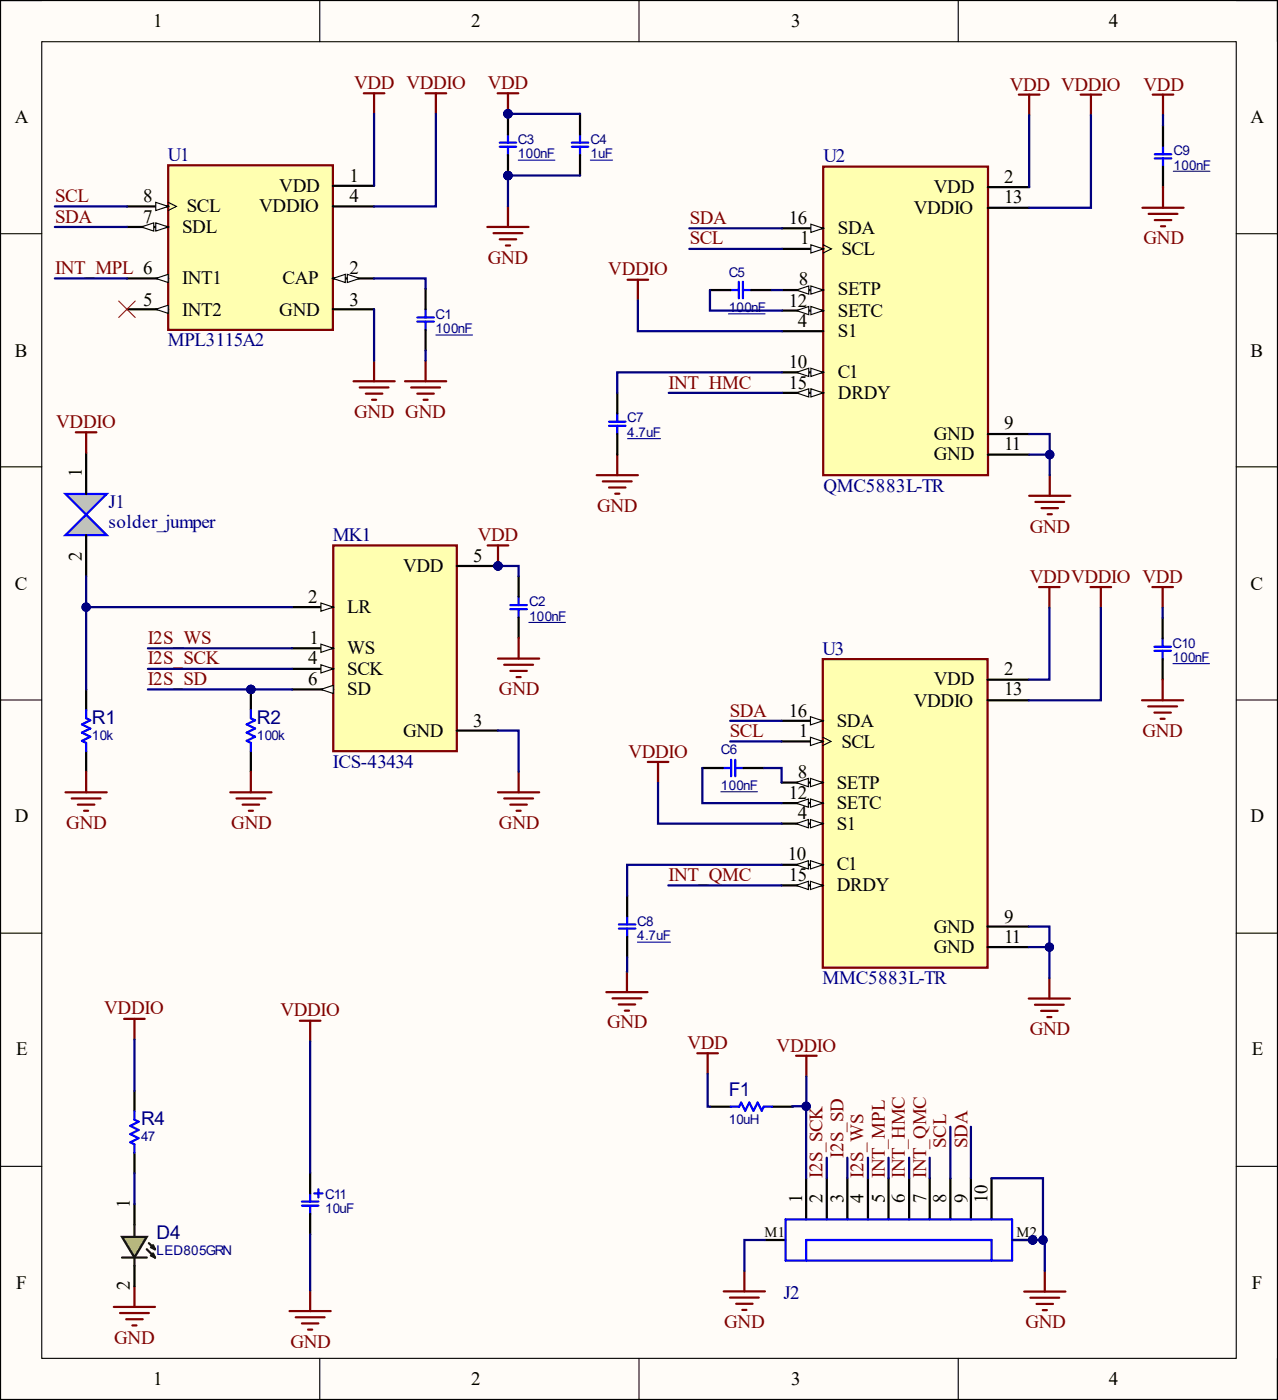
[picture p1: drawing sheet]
<svg xmlns="http://www.w3.org/2000/svg" width="194mm" height="212mm" viewBox="0 0 194 212" stroke-linecap="round" stroke-linejoin="round" font-family="sans-serif">
<path d="M.1 .1h193.6v212.2h-193.6z" fill-rule="evenodd" fill="#fffcf8"/>
<path d="M.1 .1h193.6v212.2h-193.6z" fill="none" stroke="#000" stroke-width=".17"/>
<path d="M6.3 6.3h181.2v199.8h-181.2z" fill-rule="evenodd" fill="#fffcf8"/>
<g fill="none" stroke="#000" stroke-width=".17">
<path d="M.1 .1h6.2M6.3 6.3h181.2v199.8h-181.2zM48.5 .1v6.2M96.9 .1v6.2M145.3 .1v6.2M187.5 .1h6.2v6.2M.1 35.5h6.2M187.5 35.5h6.2M.1 70.8h6.2M187.5 70.8h6.2M.1 106.2h6.2M187.5 106.2h6.2"/>
<path d="M.1 141.6h6.2M187.5 141.6h6.2M.1 177h6.2M187.5 177h6.2M48.5 206.1v6.2M96.9 206.1v6.2M145.3 206.1v6.2M193.7 206.1v6.2"/>
</g>
<path d="M25.5 25.1h25v25h-25z" fill-rule="evenodd" fill="#ffffb0"/>
<path d="M25.5 25.1h25v25h-25z" fill="none" stroke="#800000" stroke-width=".34"/>
<path d="M19.3 31.3h6.2" fill="none" stroke="#000" stroke-width=".34"/>
<path d="M23.6 30.7l1.9 .6-1.9 .6z" fill="#f8fcff" stroke="#000" stroke-width=".17"/>
<path d="M25.5 30.7l1.3 .6-1.3 .6" fill="none" stroke="#000" stroke-width=".17"/>
<path d="M19.3 34.4h6.2" fill="none" stroke="#000" stroke-width=".34"/>
<g fill="#f8fcff" stroke="#000" stroke-width=".17">
<path d="M23.6 33.8l1.9 .6-1.9 .7z"/>
<path d="M21.4 34.4l1.9-.6v1.3z"/>
</g>
<path d="M50.5 42.2h6.2" fill="none" stroke="#000" stroke-width=".34"/>
<g fill="#f8fcff" stroke="#000" stroke-width=".17">
<path d="M50.5 42.2l1.9-.6v1.3z"/>
<path d="M52.7 41.6l1.8 .6-1.8 .7z"/>
</g>
<path d="M50.5 28.2h6.2M50.5 31.3h6.2M19.3 46.9h6.2" fill="none" stroke="#000" stroke-width=".34"/>
<path d="M23.6 46.9l1.9-.6v1.2z" fill="#f8fcff" stroke="#000" stroke-width=".17"/>
<path d="M19.3 42.2h6.2" fill="none" stroke="#000" stroke-width=".34"/>
<path d="M23.6 42.2l1.9-.6v1.3z" fill="#f8fcff" stroke="#000" stroke-width=".17"/>
<path d="M50.5 46.9h6.2" fill="none" stroke="#000" stroke-width=".34"/>
<path d="M124.8 25.3h25v46.8h-25z" fill-rule="evenodd" fill="#ffffb0"/>
<path d="M124.8 25.3h25v46.8h-25z" fill="none" stroke="#800000" stroke-width=".34"/>
<path d="M118.6 34.6h6.2" fill="none" stroke="#000" stroke-width=".34"/>
<path d="M123 34l1.8 .6-1.8 .7z" fill="#f8fcff" stroke="#000" stroke-width=".17"/>
<path d="M118.6 37.8h6.2" fill="none" stroke="#000" stroke-width=".34"/>
<path d="M123 37.1l1.8 .7-1.8 .6z" fill="#f8fcff" stroke="#000" stroke-width=".17"/>
<path d="M124.8 37.1l1.3 .7-1.3 .6" fill="none" stroke="#000" stroke-width=".17"/>
<path d="M118.6 44h6.2" fill="none" stroke="#000" stroke-width=".34"/>
<g fill="#f8fcff" stroke="#000" stroke-width=".17">
<path d="M123 43.4l1.8 .6-1.8 .6z"/>
<path d="M120.8 44l1.8-.6v1.2z"/>
</g>
<path d="M118.6 47.1h6.2" fill="none" stroke="#000" stroke-width=".34"/>
<g fill="#f8fcff" stroke="#000" stroke-width=".17">
<path d="M123 46.5l1.8 .6-1.8 .7z"/>
<path d="M120.8 47.1l1.8-.6v1.3z"/>
</g>
<path d="M118.6 50.3h6.2M118.6 56.5h6.2" fill="none" stroke="#000" stroke-width=".34"/>
<g fill="#f8fcff" stroke="#000" stroke-width=".17">
<path d="M123 55.9l1.8 .6-1.8 .6z"/>
<path d="M120.8 56.5l1.8-.6v1.2z"/>
</g>
<path d="M118.6 59.6h6.2" fill="none" stroke="#000" stroke-width=".34"/>
<g fill="#f8fcff" stroke="#000" stroke-width=".17">
<path d="M123 59l1.8 .6-1.8 .6z"/>
<path d="M120.8 59.6l1.8-.6v1.2z"/>
</g>
<path d="M149.8 28.4h6.3M149.8 31.5h6.3M149.8 65.9h6.3M149.8 69h6.3" fill="none" stroke="#000" stroke-width=".34"/>
<circle cx="75.5" cy="85.9" r=".62" fill="#000080" stroke="#000080" stroke-width=".17"/>
<path d="M50.5 82.8h18.8v31.2h-18.8z" fill-rule="evenodd" fill="#ffffb0"/>
<path d="M50.5 82.8h18.8v31.2h-18.8z" fill="none" stroke="#800000" stroke-width=".34"/>
<path d="M44.3 92.1h6.2" fill="none" stroke="#000" stroke-width=".34"/>
<path d="M48.7 91.5l1.8 .6-1.8 .6z" fill="#f8fcff" stroke="#000" stroke-width=".17"/>
<path d="M44.3 98.4h6.2" fill="none" stroke="#000" stroke-width=".34"/>
<path d="M48.7 97.7l1.8 .7-1.8 .6z" fill="#f8fcff" stroke="#000" stroke-width=".17"/>
<path d="M44.3 101.5h6.2" fill="none" stroke="#000" stroke-width=".34"/>
<path d="M48.7 100.9l1.8 .6-1.8 .6z" fill="#f8fcff" stroke="#000" stroke-width=".17"/>
<path d="M44.3 104.6h6.2" fill="none" stroke="#000" stroke-width=".34"/>
<path d="M48.7 104.6l1.8-.6v1.2z" fill="#f8fcff" stroke="#000" stroke-width=".17"/>
<g fill="none" stroke="#000" stroke-width=".34">
<path d="M77 17.3v3.1M77 23.5v3.1M64.5 43.8v3.1M64.5 50.1v3.1M107.7 44h3.1M113.9 44h3.1M69.3 85.9h6.2M78.6 87.4v3.2M78.6 93.7v3.1M38 104.6v3.1M38 114v3.1M69.3 110.9h6.2"/>
<path d="M106.5 116.5h3.1M112.7 116.5h3.2M122.2 178.8v6.2M125.4 178.8v6.2M128.5 178.8v6.2M131.6 178.8v6.2M134.7 178.8v6.2M137.9 178.8v6.2M141 178.8v6.2M144.1 178.8v6.2M147.2 178.8v6.2M150.4 178.8v6.2"/>
<path d="M116 188.1h3.1M153.5 188.1h3.1"/>
</g>
<g fill="#000080" stroke="#000080" stroke-width=".17">
<circle cx="75.5" cy="85.9" r=".62"/>
<circle cx="156.6" cy="188.1" r=".63"/>
<circle cx="77" cy="26.6" r=".63"/>
<circle cx="77" cy="17.3" r=".62"/>
<circle cx="38" cy="104.6" r=".63"/>
</g>
<g fill="none" stroke="#00f" stroke-width=".34">
<path d="M75.8 22.3h2.5M75.8 21.6h2.5M77 20.4v1.2M77 22.3v1.2M63.3 48.8h2.5M63.3 48.2h2.5M64.5 46.9v1.3M64.5 48.8v1.3M110.8 44h1.2M112 42.8v2.5M112.7 42.8v2.5M112.7 44h1.2"/>
<path d="M77.4 92.4h2.5M77.4 91.8h2.5M78.6 90.6v1.2M78.6 92.4v1.3M38 107.7v1.3l.7 .3-1.3 .6 1.3 .6-1.3 .7 1.3 .6-1.3 .6 .6 .3v1.3M109.6 116.5h1.3M110.9 115.3v2.5M111.5 115.3v2.5M111.5 116.5h1.2M119.1 185h34.4v6.3h-34.4zM122.2 191.3v-3.2h28.2v3.2"/>
</g>
<path d="M78.6 24.3h5.5M66.1 50.8h5.5M110.5 47.6h5.5M80.2 94.4h5.5M109.3 120.1h5.6" fill="none" stroke="#000080" stroke-width=".17"/>
<g fill="none" stroke="#800000" stroke-width=".34">
<path d="M55.2 14.2h3.1M56.7 14.2v3.1M64.5 14.2h3.2M66.1 14.2v3.1M75.5 14.2h3.1M77 14.2v3.1M154.5 14.4h3.1M156.1 14.4v3.1M163.9 14.4h3.1M165.4 14.4v3.1M73.9 34.4h6.2M74.8 35.4h4.4"/>
<path d="M75.8 36.3h2.5M76.7 37.2h.6M77 31.3v3.1M53.6 57.8h6.3M54.5 58.8h4.4M55.5 59.7h2.5M56.7 54.7v3.1M61.4 57.8h6.3M62.3 58.8h4.4M63.3 59.7h2.5M64.5 54.7v3.1M95.2 42.4h3.1"/>
<path d="M96.7 42.4v3.2M56.4 60.7h.6M64.2 60.7h.7M90.5 72.1h6.2M91.4 73h4.4M92.4 74h2.4M93.3 74.9h.6M93.6 69v3.1M156.1 75.2h6.2M157 76.2h4.4M157.9 77.1h2.5M158.9 78h.6"/>
<path d="M159.2 72.1v3.1M157.6 89.1h3.1M159.1 89.1v3.1M165.4 89.1h3.1M166.9 89.1v3.1M38 117.1v3.1M78.6 117.1v3.1M98.2 115.6h3.1M99.8 115.6v3.1M34.9 120.2h6.3M35.9 121.2h4.3M36.8 122.1h2.5"/>
<path d="M37.7 123h.7M75.5 120.2h6.3M76.5 121.2h4.3M77.4 122.1h2.5M78.3 123h.6M91.9 150.5h6.3M92.9 151.5h4.4M93.8 152.4h2.5M94.7 153.3h.7M95.1 147.4v3.1M105.7 159.8h3.2M107.3 159.8v3.1"/>
<path d="M156 151.5h6.2M156.9 152.5h4.4M157.9 153.4h2.5M158.8 154.3h.6M159.1 148.4v3.1M109.7 195.9h6.3M110.7 196.9h4.4M111.6 197.8h2.5M112.6 198.8h.6M112.9 192.8v3.1M155.3 196h6.3M156.2 196.9h4.4"/>
<path d="M157.2 197.8h2.5M158.1 198.8h.6M158.4 192.8v3.2"/>
</g>
<path d="M18 45.7l2.5 2.5M20.5 45.7l-2.5 2.5" fill="none" stroke="#f00" stroke-width=".17"/>
<g fill="#c0c0c0" stroke="#00f" stroke-width=".34">
<path d="M9.9 75h6.3l-3.1 3.1z"/>
<path d="M9.9 81.2l3.2-3.1 3.1 3.1z"/>
</g>
<g fill="none" stroke="#000" stroke-width=".34">
<path d="M88 17.3v3.1M176.4 19v3.2M88 23.5v3.1M176.4 25.3v3.1M93.6 59.6v3.1M13.1 68.7v6.3M93.6 65.9v3.1M13.1 81.2v6.2M176.3 93.8v3.1M13.1 104.6v3.1M13.1 114v3.1M176.3 100v3.1"/>
<path d="M95.1 135.9v3.1M95.1 142.2v3.1M47 177.9v3.2M107.7 167.9h3.1M117.1 167.9h3.1M47 184.2v3.1"/>
</g>
<g fill="none" stroke="#800000" stroke-width=".34">
<path d="M174.8 14.4h3.1M176.4 14.4v3.1M173.2 31.5h6.3M174.2 32.5h4.3M175.1 33.4h2.5M176 34.3h.7M176.4 28.4v3.1M11.5 65.6h3.1M13.1 65.6v3.1M74 82.8h3.1M75.5 82.8v3.1M75.5 99.9h6.3"/>
<path d="M78.6 96.8v3.1M174.7 89.1h3.2M176.3 89.1v3.1M13.1 117.1v3.1M76.5 100.9h4.3M77.4 101.8h2.5M78.3 102.7h.6M173.2 106.3h6.2M174.1 107.2h4.4M175.1 108.1h2.4M176 109.1h.6M176.3 103.1v3.2"/>
<path d="M9.9 120.2h6.3M10.9 121.2h4.3M11.8 122.1h2.5M12.7 123h.7M18.8 154.6h3.1M20.4 154.6v3.1M45.5 154.9h3.1M47 154.9v3.1M120.7 160.2h3.1M122.3 160.2v3.1M43.9 198.9h6.2M44.8 199.9h4.4"/>
<path d="M47 195.8v3.1M45.8 200.8h2.5M46.7 201.7h.6"/>
</g>
<circle cx="75.5" cy="85.9" r=".62" fill="#000080" stroke="#000080" stroke-width=".17"/>
<g fill="none" stroke="#00f" stroke-width=".34">
<path d="M86.7 22.3h2.5M86.7 21.6h2.5M88 20.4v1.2M88 22.3v1.2M175.1 24h2.5M175.1 23.4h2.5M176.4 22.2v1.2M176.4 24v1.3M92.4 64.6h2.4M92.4 64h2.4M93.6 62.7v1.3M93.6 64.6v1.3"/>
<path d="M175.1 98.8h2.4M175.1 98.1h2.4M176.3 96.9v1.2M176.3 98.8v1.2M13.1 107.7v1.3l.6 .3-1.3 .6 1.3 .6-1.3 .7 1.3 .6-1.3 .6 .7 .3v1.3M95.1 139v1.3M93.9 140.9h2.4M93.9 140.3h2.4M95.1 140.9v1.3M110.8 167.9h1.3l.3-.6 .6 1.2 .6-1.2 .7 1.2 .6-1.2 .6 1.2 .3-.6h1.3M45.8 182.3h2.5M45.8 182.9h2.5"/>
<path d="M47 181.1v1.2M47 182.9v1.3M47.7 181.1h1.2M48.3 180.4v1.3"/>
</g>
<path d="M89.5 24.3h3.4M177.9 26h5.6M95.2 66.6h5M177.9 100.7h5.5M96.7 143h5" fill="none" stroke="#000080" stroke-width=".17"/>
<path d="M124.8 100h25v46.8h-25z" fill-rule="evenodd" fill="#ffffb0"/>
<path d="M124.8 100h25v46.8h-25z" fill="none" stroke="#800000" stroke-width=".34"/>
<path d="M118.5 109.4h6.3" fill="none" stroke="#000" stroke-width=".34"/>
<path d="M122.9 108.7l1.9 .7-1.9 .6z" fill="#f8fcff" stroke="#000" stroke-width=".17"/>
<path d="M118.5 112.5h6.3" fill="none" stroke="#000" stroke-width=".34"/>
<path d="M122.9 111.9l1.9 .6-1.9 .6z" fill="#f8fcff" stroke="#000" stroke-width=".17"/>
<path d="M124.8 111.9l1.2 .6-1.2 .6" fill="none" stroke="#000" stroke-width=".17"/>
<path d="M118.5 118.7h6.3" fill="none" stroke="#000" stroke-width=".34"/>
<g fill="#f8fcff" stroke="#000" stroke-width=".17">
<path d="M122.9 118.1l1.9 .6-1.9 .7z"/>
<path d="M120.7 118.7l1.9-.6v1.3z"/>
</g>
<path d="M118.5 121.9h6.3" fill="none" stroke="#000" stroke-width=".34"/>
<g fill="#f8fcff" stroke="#000" stroke-width=".17">
<path d="M122.9 121.2l1.9 .7-1.9 .6z"/>
<path d="M120.7 121.9l1.9-.7v1.3z"/>
</g>
<path d="M118.5 125h6.3" fill="none" stroke="#000" stroke-width=".34"/>
<g fill="#f8fcff" stroke="#000" stroke-width=".17">
<path d="M122.9 124.4l1.9 .6-1.9 .6z"/>
<path d="M120.7 125l1.9-.6v1.2z"/>
</g>
<path d="M118.5 131.2h6.3" fill="none" stroke="#000" stroke-width=".34"/>
<g fill="#f8fcff" stroke="#000" stroke-width=".17">
<path d="M122.9 130.6l1.9 .6-1.9 .7z"/>
<path d="M120.7 131.2l1.9-.6v1.3z"/>
</g>
<path d="M118.5 134.3h6.3" fill="none" stroke="#000" stroke-width=".34"/>
<g fill="#f8fcff" stroke="#000" stroke-width=".17">
<path d="M122.9 133.7l1.9 .6-1.9 .7z"/>
<path d="M120.7 134.3l1.9-.6v1.3z"/>
</g>
<path d="M149.8 103.1h6.2M149.8 106.3h6.2M149.8 140.6h6.2M149.8 143.7h6.2M20.4 165.5v3.1M20.4 174.9v3.1M20.4 182.7v3.1M20.4 192.1v3.1" fill="none" stroke="#000" stroke-width=".34"/>
<path d="M17.3 198.3h6.2M18.2 199.2h4.4M20.4 195.2v3.1M19.1 200.2h2.5M20.1 201.1h.6" fill="none" stroke="#800000" stroke-width=".34"/>
<path d="M20.4 168.6v1.3l.6 .3-1.2 .6 1.2 .7-1.2 .6 1.2 .6-1.2 .6 .6 .3v1.3" fill="none" stroke="#00f" stroke-width=".34"/>
<path d="M18.5 187.7h3.8l-1.9 3.1z" fill="#6f3" stroke="#101010" stroke-width=".34"/>
<path d="M18.5 190.8h3.8M20.4 185.8v1.9M20.4 190.8v1.3M22.3 189.6l1.2 1.2M22.6 188.6l.9 1M22.9 189.2l.6 .4M22.9 190.5l.6 .3M23.2 188.9l.3 .7M23.2 190.2l.3 .6" fill="none" stroke="#101010" stroke-width=".34"/>
<g fill="none" stroke="#000080" stroke-width=".34">
<path d="M56.7 17.3v10.9M66.1 17.3v14h-9.4M77 17.3h11M156.1 17.5v10.9M165.4 17.5v14h-9.3M176.4 17.5v1.5M8.3 31.3h11M8.3 34.4h11M88 26.6h-11v4.7M104.5 34.6h14.1M104.5 37.8h14.1M8.3 42.2h11"/>
<path d="M56.7 42.2h7.8v1.6M56.7 46.9v7.8M64.5 53.2v1.5M96.7 45.6v4.7h21.9M101.4 59.6h17.2M107.7 44v3.1h10.9M117 44h1.6M118.6 56.5h-25v3.1M156.1 65.9h3.1v6.2M156.1 69h3.1M13.1 87.4v4.7h31.2M13.1 92.1v12.5"/>
<path d="M22.4 98.4h21.9M75.5 85.9h3.1v1.5M159.1 92.2v10.9h-3.1M166.9 92.2v14.1h-10.9M176.3 92.2v1.6M22.4 101.5h21.9M22.4 104.6h21.9M75.5 110.9h3.1v6.2M99.8 118.7v6.3h18.7M106.5 116.5v5.4h12M110.7 109.4h7.8M110.7 112.5h7.8"/>
<path d="M115.9 116.5h2.6v2.2M101.3 134.3h17.2M118.5 131.2h-23.4v4.7M20.4 157.7v7.8M47 158v19.9M95.1 145.3v2.1M156 140.6h3.1v7.8M156 143.7h3.1M20.4 178v4.7M107.3 162.9v5h.4M122.2 167.9v10.9M122.3 163.3v4.6h-2.1"/>
<path d="M125.4 175.7v3.1M128.5 175.7v3.1M131.6 175.7v3.1M134.7 175.7v3.1M137.9 175.7v3.1M141 175.7v3.1M144.1 171v7.8M147.2 171v7.8M150.4 178.8h7.8v9.3M47 187.3v8.5M116 188.1h-3.1v4.7M153.5 188.1h4.9v4.7"/>
</g>
<g fill="#000080" stroke="#000080" stroke-width=".17">
<circle cx="159.2" cy="69" r=".63"/>
<circle cx="13.1" cy="92.1" r=".63"/>
<circle cx="75.5" cy="85.9" r=".62"/>
<circle cx="77" cy="17.3" r=".62"/>
<circle cx="77" cy="26.6" r=".63"/>
<circle cx="158.2" cy="188.1" r=".63"/>
<circle cx="38" cy="104.6" r=".63"/>
<circle cx="159.1" cy="143.7" r=".62"/>
<circle cx="122.2" cy="167.9" r=".62"/>
<circle cx="156.6" cy="188.1" r=".63"/>
</g>
<g font-size="2.9">
<text x="23.2" y="4.1">1</text>
<text x="71.4" y="4.1">2</text>
<text x="120" y="4.1">3</text>
<text x="168.2" y="4.1">4</text>
<text x="2.3" y="18.6">A</text>
<text x="189.6" y="18.6">A</text>
<text x="42.3" y="29.1">VDD</text>
<text x="53" y="27.6">1</text>
<text x="141.6" y="29.3">VDD</text>
<text x="152.3" y="27.8">2</text>
<text x="21.7" y="30.6">8</text>
<text x="21.7" y="33.8">7</text>
<text x="27.6" y="35.4">SDL</text>
<text x="28.3" y="32.2">SCL</text>
<text x="39.3" y="32.2">VDDIO</text>
<text x="53" y="30.6">4</text>
<text x="119.6" y="34">16</text>
<text x="127.1" y="35.5">SDA</text>
<text x="138.6" y="32.5">VDDIO</text>
<text x="152.3" y="30.8">13</text>
<text x="53" y="41.6">2</text>
<text x="121.3" y="37.1">1</text>
<text x="127.6" y="38.7">SCL</text>
<text x="21.7" y="46.4">5</text>
<text x="27.6" y="47.9">INT2</text>
<text x="27.6" y="43.1">INT1</text>
<text x="42.3" y="47.9">GND</text>
<text x="42.9" y="43.1">CAP</text>
<text x="53" y="46.4">3</text>
<text x="119.6" y="46.5">12</text>
<text x="121.2" y="43.3">8</text>
<text x="127.1" y="44.8">SETP</text>
<text x="121" y="49.6">4</text>
<text x="127.1" y="48">SETC</text>
<text x="127.1" y="51.1">S1</text>
<text x="2.3" y="54.1">B</text>
<text x="119.6" y="55.8">10</text>
<text x="119.6" y="59">15</text>
<text x="127.1" y="57.3">C1</text>
<text x="189.6" y="54.1">B</text>
<text x="127.1" y="60.6">DRDY</text>
<text x="152.3" y="65.1">9</text>
<text x="141.6" y="66.8">GND</text>
<text x="141.6" y="69.9">GND</text>
<text x="152.3" y="68.3">11</text>
<text x="12.4" y="72.4" transform="rotate(-90 12.4 72.4)">1</text>
<text x="2.3" y="89.5">C</text>
<text x="12.4" y="85.1" transform="rotate(-90 12.4 85.1)">2</text>
<text x="61.1" y="86.8">VDD</text>
<text x="71.8" y="85.2">5</text>
<text x="189.6" y="89.5">C</text>
<text x="46.7" y="91.5">2</text>
<text x="52.7" y="93">LR</text>
<text x="46.7" y="100.8">4</text>
<text x="46.9" y="97.7">1</text>
<text x="52.7" y="99.3">WS</text>
<text x="46.7" y="104">6</text>
<text x="52.7" y="102.5">SCK</text>
<text x="52.7" y="105.5">SD</text>
<text x="138.6" y="107.2">VDDIO</text>
<text x="141.6" y="104">VDD</text>
<text x="152.3" y="102.5">2</text>
<text x="152.3" y="105.5">13</text>
<text x="61.1" y="111.8">GND</text>
<text x="71.8" y="110.2">3</text>
<text x="119.6" y="108.7">16</text>
<text x="121.2" y="111.8">1</text>
<text x="126.9" y="110.2">SDA</text>
<text x="127.6" y="113.5">SCL</text>
<text x="121" y="118">8</text>
<text x="126.9" y="119.7">SETP</text>
<text x="2.3" y="124.8">D</text>
<text x="119.6" y="121.2">12</text>
<text x="121" y="124.3">4</text>
<text x="126.9" y="122.8">SETC</text>
<text x="126.9" y="126">S1</text>
<text x="189.6" y="124.8">D</text>
<text x="119.5" y="130.5">10</text>
<text x="119.6" y="133.7">15</text>
<text x="126.9" y="132.1">C1</text>
<text x="126.9" y="135.3">DRDY</text>
<text x="141.6" y="141.5">GND</text>
<text x="152.3" y="140">9</text>
<text x="152.3" y="143">11</text>
<text x="141.6" y="144.6">GND</text>
<text x="2.4" y="160.1">E</text>
<text x="189.8" y="160.1">E</text>
<text x="19.7" y="183.3" transform="rotate(-90 19.7 183.3)">1</text>
<text x="121.7" y="182.6" transform="rotate(-90 121.7 182.6)">1</text>
<text x="124.7" y="182.6" transform="rotate(-90 124.7 182.6)">2</text>
<text x="127.9" y="182.6" transform="rotate(-90 127.9 182.6)">3</text>
<text x="131" y="182.6" transform="rotate(-90 131 182.6)">4</text>
<text x="134.2" y="182.6" transform="rotate(-90 134.2 182.6)">5</text>
<text x="137.2" y="182.6" transform="rotate(-90 137.2 182.6)">6</text>
<text x="140.4" y="182.6" transform="rotate(-90 140.4 182.6)">7</text>
<text x="143.5" y="182.6" transform="rotate(-90 143.5 182.6)">8</text>
<text x="146.7" y="182.6" transform="rotate(-90 146.7 182.6)">9</text>
<text x="149.7" y="182.6" transform="rotate(-90 149.7 182.6)">10</text>
<text x="2.4" y="195.6">F</text>
<text x="19.7" y="195.8" transform="rotate(-90 19.7 195.8)">2</text>
<text x="189.8" y="195.6">F</text>
<text x="23.2" y="210.1">1</text>
<text x="71.4" y="210.1">2</text>
<text x="120" y="210.1">3</text>
<text x="168.2" y="210.1">4</text>
</g>
<g font-size="2.9" fill="#800000">
<text x="53.7" y="13.6">VDD VDDIO</text>
<text x="74" y="13.6">VDD</text>
<text x="153.1" y="13.7">VDD VDDIO</text>
<text x="173.4" y="13.7">VDD</text>
<text x="8.4" y="30.6">SCL</text>
<text x="8.4" y="33.8">SDA</text>
<text x="104.6" y="34">SDA</text>
<text x="8.4" y="41.6">INT_MPL 6</text>
<text x="74" y="40.1">GND</text>
<text x="92.2" y="41.8">VDDIO</text>
<text x="104.6" y="37.1">SCL</text>
<text x="173.4" y="37.1">GND</text>
<text x="101.4" y="59">INT_HMC</text>
<text x="8.5" y="64.9">VDDIO</text>
<text x="53.7" y="63.4">GND GND</text>
<text x="90.5" y="77.6">GND</text>
<text x="72.4" y="82">VDD</text>
<text x="156.2" y="80.8">GND</text>
<text x="156.2" y="88.4">VDDVDDIO VDD</text>
<text x="22.4" y="97.7">I2S_WS</text>
<text x="22.4" y="100.8">I2S_SCK</text>
<text x="22.4" y="104">I2S_SD</text>
<text x="75.7" y="105.5">GND</text>
<text x="110.7" y="108.7">SDA</text>
<text x="110.7" y="111.8">SCL</text>
<text x="173.2" y="111.8">GND</text>
<text x="95.3" y="115">VDDIO</text>
<text x="10.1" y="125.8">GND</text>
<text x="35.1" y="125.8">GND</text>
<text x="75.7" y="125.8">GND</text>
<text x="101.4" y="133.7">INT_QMC</text>
<text x="15.8" y="153.9">VDDIO</text>
<text x="42.5" y="154.2">VDDIO</text>
<text x="92.1" y="156.1">GND</text>
<text x="104.2" y="159.1">VDD</text>
<text x="117.8" y="159.6">VDDIO</text>
<text x="156.2" y="157.1">GND</text>
<text x="124.7" y="178.7" transform="rotate(-90 124.7 178.7)">I2S_SCK</text>
<text x="127.9" y="175.7" transform="rotate(-90 127.9 175.7)">I2S_SD</text>
<text x="131" y="178.7" transform="rotate(-90 131 178.7)">I2S_WS</text>
<text x="134.2" y="178.7" transform="rotate(-90 134.2 178.7)">INT_MPL</text>
<text x="137.2" y="178.7" transform="rotate(-90 137.2 178.7)">INT_HMC</text>
<text x="140.4" y="178.7" transform="rotate(-90 140.4 178.7)">INT_QMC</text>
<text x="143.5" y="174.1" transform="rotate(-90 143.5 174.1)">SCL</text>
<text x="146.7" y="174.1" transform="rotate(-90 146.7 174.1)">SDA</text>
<text x="17.3" y="203.9">GND</text>
<text x="109.8" y="201.5">GND</text>
<text x="155.5" y="201.5">GND</text>
<text x="44" y="204.6">GND</text>
</g>
<g font-size="2.9" fill="#000080">
<text x="25.4" y="24.4">U1</text>
<text x="124.9" y="24.6">U2</text>
<text x="25.4" y="52.4">MPL3115A2</text>
<text x="16.5" y="77.1">J1</text>
<text x="124.9" y="74.6">QMC5883L-TR</text>
<text x="16.5" y="80.2">solder_jumper</text>
<text x="50.5" y="82">MK1</text>
<text x="124.7" y="99.4">U3</text>
<text x="13.9" y="109.9">R1</text>
<text x="39" y="109.9">R2</text>
<text x="50.5" y="116.5">ICS-43434</text>
<text x="124.7" y="149.3">MMC5883L-TR</text>
<text x="110.5" y="166.4">F1</text>
<text x="21.4" y="170.8">R4</text>
<text x="23.7" y="188">D4</text>
<text x="118.8" y="197.1">J2</text>
</g>
<g font-size="2.2">
<text x="115.9" y="187.7">M1</text>
<text x="154.1" y="187.7">M2</text>
</g>
<g font-size="2" fill="#000080">
<text x="78.5" y="21.8">C3</text>
<text x="89.5" y="21.8">C4</text>
<text x="178" y="23.5">C9</text>
<text x="78.5" y="24">100nF</text>
<text x="89.5" y="24">1uF</text>
<text x="178" y="25.7">100nF</text>
<text x="110.5" y="42">C5</text>
<text x="110.5" y="47.4">100nF</text>
<text x="66" y="50.6">100nF</text>
<text x="66" y="48.4">C1</text>
<text x="95.1" y="64.1">C7</text>
<text x="95.1" y="66.3">4.7uF</text>
<text x="80.2" y="94.2">100nF</text>
<text x="80.2" y="92">C2</text>
<text x="177.8" y="100.4">100nF</text>
<text x="177.8" y="98.2">C10</text>
<text x="13.9" y="112.3">10k</text>
<text x="39" y="112.3">100k</text>
<text x="109.3" y="119.9">100nF</text>
<text x="109.3" y="114.5">C6</text>
<text x="96.6" y="142.7">4.7uF</text>
<text x="96.6" y="140.5">C8</text>
<text x="21.4" y="173.1">47</text>
<text x="110.5" y="170.6">10uH</text>
<text x="49.3" y="184.1">10uF</text>
<text x="49.3" y="181.9">C11</text>
<text x="23.7" y="190.4">LED805GRN</text>
</g>
</svg>
